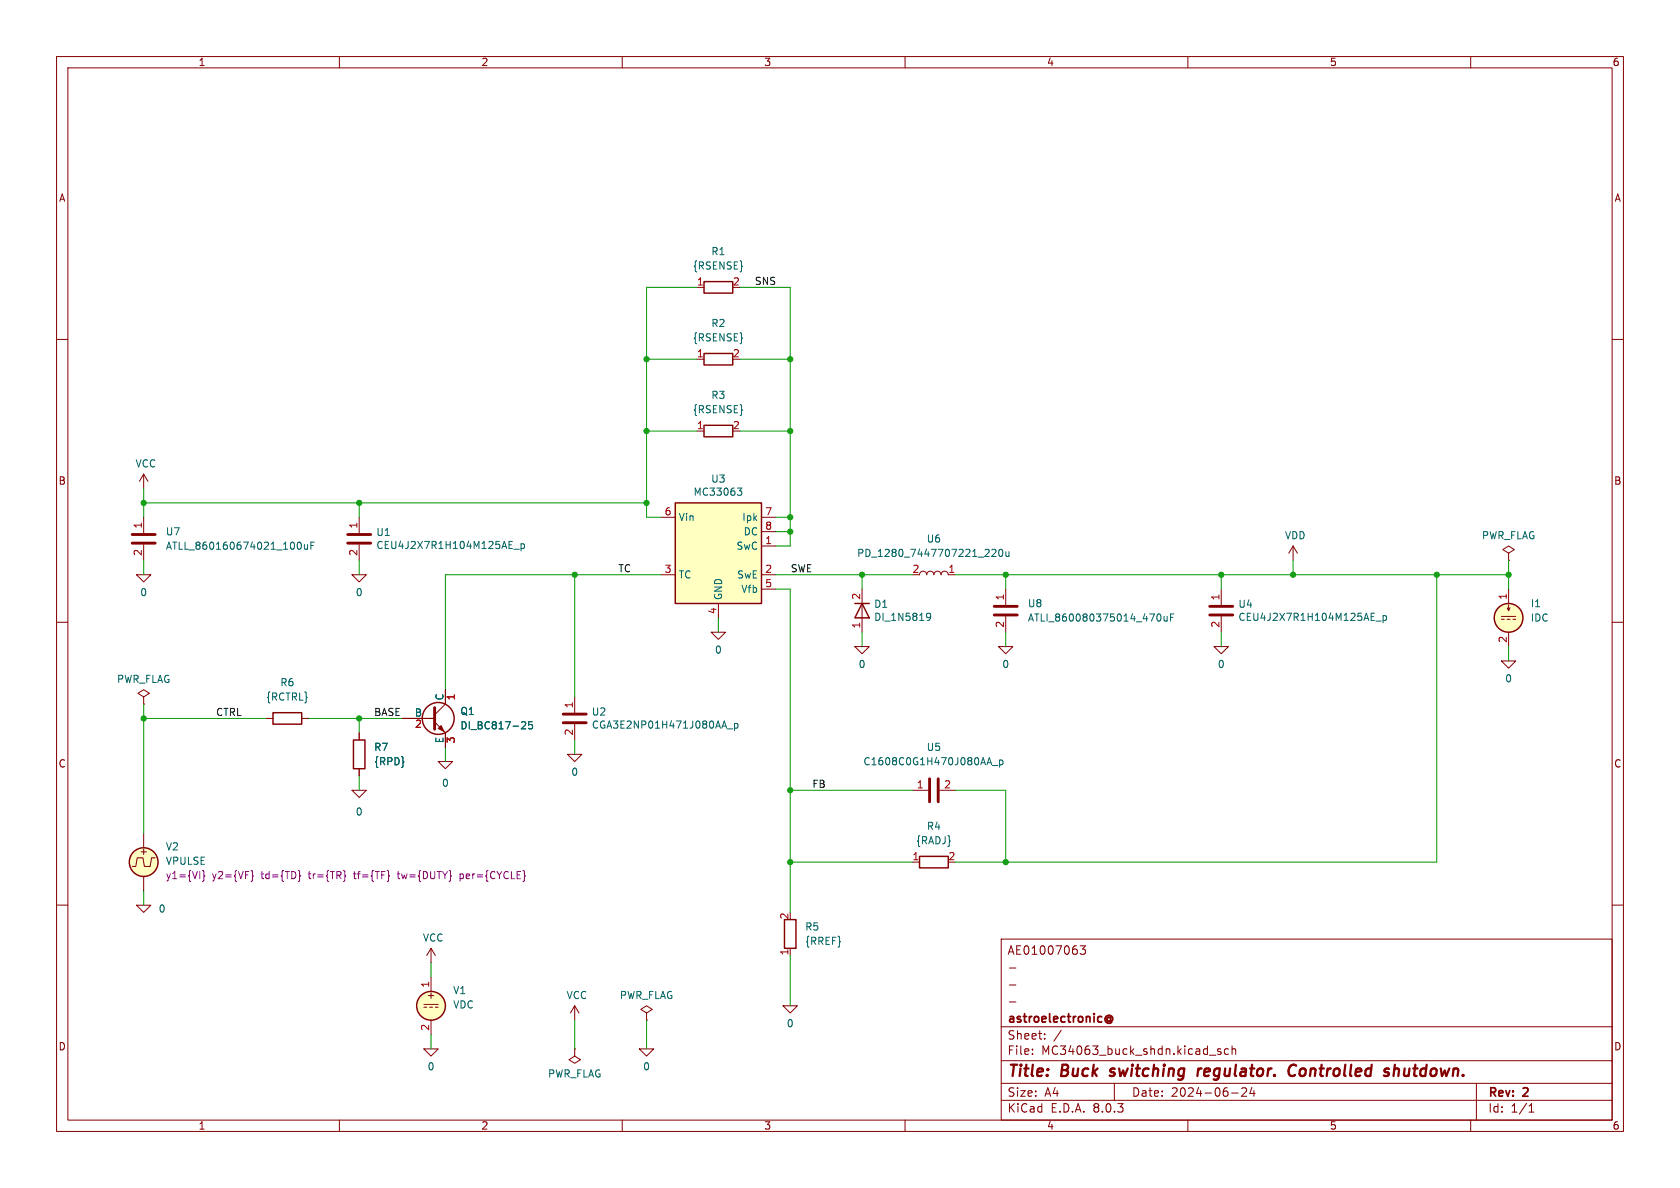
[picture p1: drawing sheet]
<svg xmlns="http://www.w3.org/2000/svg" width="297mm" height="210mm" viewBox="0 0 297 210" stroke-linecap="round" stroke-linejoin="round" font-family="sans-serif">
<g fill="none" stroke="#840000" stroke-width=".18">
<path d="M10 10h277v190h-277zM12 12h273v186h-273zM60 10v2M110 10v2M160 10v2M210 10v2M260 10v2M10 60h2M285 60h2M25.4 83.8v2.6M25.4 91.4v2.8M25.4 96.3v2.8"/>
<path d="M25.4 83.8l-.8 1.3M25.4 83.8l.8 1.3M63.5 91.4v2.8M63.5 96.3v2.8M266.7 97.8l1-.6-1-.7-1 .7 1 .6v1.3M266.7 99.1h.1M10 110h2M24.1 101.6h2.6l-1.3 1.3zM62.2 101.6h2.6l-1.3 1.3zM162.6 101.6a.64 .64 0 0 1 .6-.6 .64 .64 0 0 1 .6 .6 .64 .64 0 0 1 .7-.6 .64 .64 0 0 1 .6 .6 .64 .64 0 0 1 .6-.6 .64 .64 0 0 1 .7 .6 .64 .64 0 0 1 .6-.6 .64 .64 0 0 1 .6 .6h1.3M176.5 114.3h2.6l-1.3 1.3zM177.8 104.1v2.8"/>
<path d="M177.8 109v2.8M214.6 114.3h2.6l-1.3 1.3zM215.9 104.1v2.8M215.9 109v2.8M285 110h2M62.2 139.7h2.6l-1.3 1.3zM63.5 129.5v1.3M63.5 135.9v1.3M10 160h2M25.4 147.3v2.6M25.4 154.9v2.6M27.4 151.6h-.6l-.3 1.6h-1l-.2-1.6h-1l-.3 1.6h-.6"/>
<path d="M161.3 152.4h1.3M285 160h2M24.1 160h2.6l-1.3 1.3zM177 166h108v32h-108zM178.5 177.1h1.1M178.5 174.1h1.1M178.5 171.1h1.1M191 167.2h.9l-.5 .6 .4 .1v.7l-.2 .1h-.4l-.2-.1M60 198v2M110 198v2M160 198v2M177 194.5h108"/>
<path d="M177 191.5h108M177 187.5h108M177 181.5h108M182.5 186.3v.1M182.5 185.5v.1M184.7 183.6v.1M184.7 182.8v.1M187.6 182.1l-1.3 2M197 191.5v3M210 198v2M213.8 186.5h1.2M215.8 185.5l-.3-.1-.3 .2 .1 .2 .5 .2v.3h-.6"/>
<path d="M217.2 185.5l-.5-.1-.2 .3v.4l.1 .2h.6M217.7 193.2h1.2M217.8 185.5l.2-.1 .4 .1 .1 .9M217.8 184.9v1.5M220.3 192.4v.5l-.8 .9h.9M221.3 192.2l-.3 1.1h.9M221.7 192.8v1M260 198v2M261 191.5v6.5M270.3 196.6h.9M270.3 195.5l.4-.4v1.5"/>
</g>
<path d="M196.2 190.1l.1 .1M196.4 189l-.1 .3v.1M211.8 188.9l-.1 1.3M212.4 188.9l-.4 .1-.2 .3M229.1 188.4a.88 .88 0 0 0-1 0 .88 .88 0 0 0-.3 1 .69 .69 0 0 0 .3 .7 .69 .69 0 0 0 .8-.1M245.3 189.5l.2 .3-.1 .3M245.4 188.9l.2 .1M246.6 188.2l-.3 2M247.3 189a.57 .57 0 0 0-.8 .1" fill="none" stroke="#840000" stroke-width=".4"/>
<path d="M195.6 179.7a.61 .61 0 0 1 .9-.1 .61 .61 0 0 1 0 .9l-.2-.1M196.3 180a.36 .36 0 0 0-.5-.1 .36 .36 0 0 0 0 .6 .36 .36 0 0 0 .5-.1M196.3 179.8v.6M195.6 180.7a.69 .69 0 0 0 1 0" fill="none" stroke="#840000" stroke-width=".3"/>
<circle cx="25.4" cy="152.4" r="2.54" fill="#ffffc2" stroke="#ffffc2" stroke-width=".18"/>
<g fill="none" stroke="#840000" stroke-width=".25">
<path d="M62.5 130.8h2v5.1h-2zM162.6 151.4h5v2h-5z"/>
<circle cx="25.4" cy="152.4" r="2.54"/>
</g>
<path d="M35.8 153.9l.2 .2v.6l.2 .1-.2 .2v.6l-.2 .2M44.4 153.9l.2 .2v.6l.2 .1-.2 .2v.6l-.2 .2M52.9 153.9l.1 .8 .1 .1-.1 .2-.1 .8M61 154.8h.1l-.1 .1M70.2 154.5h.5M70.4 154.1v1.2M81.3 154.5v1.3M81.3 155.3h.4M81.7 154.5h-.4" fill="none" stroke="#840084" stroke-width=".18"/>
<path d="M23.4 96h4M23.4 94.5h4M61.5 96h4M61.5 94.5h4M175.8 108.7h4M175.8 107.2h4M213.9 108.7h4M213.9 107.2h4" fill="none" stroke="#840000" stroke-width=".51"/>
<g fill="none" stroke="#006464" stroke-width=".18">
<path d="M52.7 95.9l.1-.1a.68 .68 0 0 1 .5 .7 .68 .68 0 0 1-.5 .6l-.1-.1M53.8 96.3l.1 .7 .3 .1 .2-.1M54.4 96.3v.8M55 96.4h.4M55.6 95.8h-.6v1.3M90.8 97.1h1M92.1 96.1v1.3M92.1 96.2l.4-.1 .2 .3-.1 .5h-.5M175.4 97.2l.4-.1 .3 .4-.8 .9h.8M176.7 97.2l.2-.1a.68 .68 0 0 1 .4 .6 .68 .68 0 0 1-.4 .7l-.2-.2-.1-.3zM177.8 97.5l.1 .8 .3 .1 .2-.2M178.4 97.5v.9"/>
<path d="M204.7 108.6l.1-.1a.68 .68 0 0 1 .5 .7 .68 .68 0 0 1-.5 .6l-.1-.1M205.8 109l.1 .7 .3 .1 .1-.1M206.3 109v.8M206.9 109.1h.5M207.5 108.5h-.6v1.3M243.2 109.8h1M244.5 108.8v1.3M244.5 108.9l.4-.1 .2 .3-.1 .5h-.5"/>
</g>
<path d="M119.4 88.9h15.2v17.8h-15.2z" fill="#ffffc2"/>
<g fill="none" stroke="#840000" stroke-width=".25">
<path d="M124.5 49.8h5v2h-5zM124.5 75.2h5v2h-5zM124.5 62.5h5v2h-5zM119.4 88.9h15.2v17.8h-15.2zM151.1 106.7h2.6M152.4 106.7l1.3 2.5h-2.6zM48.3 126h5v2h-5zM138.7 162.6h2v5h-2z"/>
<circle cx="266.7" cy="109.2" r="2.54"/>
<circle cx="77.5" cy="127" r="2.82"/>
<circle cx="76.2" cy="177.8" r="2.54"/>
</g>
<g fill="none" stroke="#840000" stroke-width=".18">
<path d="M123.2 50.8h1.3M123.2 76.2h1.3M123.2 63.5h1.3M116.8 91.4h2.6M134.6 96.5h2.6M134.6 91.4h2.6M134.6 94h2.6M228.6 96.5l-.8 1.3M228.6 96.5v2.6M228.6 96.5l.8 1.3M116.8 101.6h2.6M125.7 111.8h2.6l-1.3 1.2z"/>
<path d="M127 106.7v2.5M134.6 101.6h2.6M134.6 104.1h2.6M151.1 114.3h2.6l-1.3 1.3zM152.4 104.1v7.7M265.4 116.8h2.6l-1.3 1.3zM265.4 109h2.6M265.4 109.5h.5M266.4 107.4l.3 .6 .3-.6M266.4 109.5h.6M266.7 104.1v2.6M266.7 106.9v1.1"/>
<path d="M266.7 111.8v2.5M267.5 109.5h.5M25.4 123.2l1-.6-1-.7-1 .7 1 .6v1.3M25.4 124.5h.1M47 127h1.3M53.3 127h1.3M63.5 129.5v1.3M63.5 135.9v1.3M71.1 127h5.7M76.8 127.6l1.9 1.9v2.6M77.5 134.6h2.5l-1.3 1.3zM78.7 121.9v2.6l-1.9 1.9"/>
<path d="M100.3 133.4h2.6l-1.3 1.2zM101.6 123.2v2.8M101.6 128v2.8M161.3 139.7h2.8M166.1 139.7h2.8M74.9 177.5h2.6M74.9 178.1h.5M75.9 178.1h.6M76.2 167.6l-.8 1.3M76.2 167.6v2.6M76.2 172.7v2.6M76.2 167.6l.8 1.3"/>
<path d="M77 178.1h.5M101.6 177.8v2.5M101.6 177.8l-.8 1.3M101.6 177.8l.8 1.3M114.3 179.1l1-.7-1-.6-1 .6 1 .7v1.2M138.4 177.8h2.6l-1.3 1.3zM139.7 167.6v1.3M74.9 185.4h2.6l-1.3 1.3zM76.2 180.3v2.6M101.6 185.4v1.3l1 .6-1 .7-1-.7 1-.6M101.6 185.4h.1M113 185.4h2.6l-1.3 1.3z"/>
<path d="M114.3 180.3h.1"/>
</g>
<path d="M130.4 86.3h.7l-.4 .5 .4 .1v.4l-.2 .2h-.4M163.9 108.5l.4-.1 .2 .1a.84 .84 0 0 1-.3 1.2h-.3M164.5 108.9l-.2 .3-.4-.1M92.4 127.6h.4l.1 .3-.7 .9h.7M94.1 127.6h-.6l-.1 .6 .2-.1h.4l.2 .2-.1 .4-.2 .1-.5-.1M128.6 128.8h.9M129.9 127.9v1.2M129.9 127.9h.3l.3 .2-.2 .6h-.4M174.9 133.9l.4 1.3M175.4 135.3h1M176.7 134.4v1.2M176.7 134.4h.4l.2 .2-.1 .5h-.5" fill="none" stroke="#006464" stroke-width=".18"/>
<g fill="#ffffc2" stroke="#ffffc2" stroke-width=".18">
<circle cx="266.7" cy="109.2" r="2.54"/>
<circle cx="76.2" cy="177.8" r="2.54"/>
</g>
<path d="M76.8 125.1v3.8M99.6 127.8h4M99.6 126.2h4M164.3 137.7v4M165.9 137.7v4" fill="none" stroke="#840000" stroke-width=".51"/>
<path d="M77.5 128.8l.5-.5 .5 1z" fill="#840000" stroke="#840000" stroke-width=".18"/>
<g fill="none" stroke="#009600" stroke-width=".18">
<path d="M123.2 50.8h-8.9v40.6h2.5M130.8 50.8h8.9v45.7h-2.5M114.3 76.2h8.9M114.3 63.5h8.9M130.8 76.2h8.9M130.8 63.5h8.9M25.4 86.4v5M25.4 99.1v2.5M25.4 88.9h88.9M63.5 88.9v2.5M63.5 99.1v2.5M137.2 94h2.5"/>
<path d="M137.2 91.4h2.5M228.6 99.1v2.5M266.7 99.1v5M101.6 101.6v21.6M116.8 101.6h-38.1v20.3M127 109.2v2.6M137.2 104.1h2.5v57.2M137.2 101.6h24.1M152.4 101.6v2.5M152.4 111.8v2.5M168.9 101.6h97.8M177.8 101.6v2.5"/>
<path d="M177.8 111.8v2.5M215.9 101.6v2.5M215.9 111.8v2.5M254 101.6v50.8h-85.1M266.7 114.3v2.5M25.4 124.5v22.8M25.4 127h21.6M54.6 127h16.5M63.5 127v2.5M63.5 137.2v2.5M78.7 132.1v2.5M101.6 130.8v2.6"/>
<path d="M139.7 139.7h21.6M168.9 139.7h8.9v12.7M25.4 157.5v2.5M139.7 152.4h21.6M76.2 170.2v2.5M139.7 168.9v8.9M76.2 182.9v2.5M101.6 180.3v5.1M114.3 180.3v5.1"/>
</g>
<g fill="#009600" stroke="#009600" stroke-width=".18">
<circle cx="254" cy="101.6" r=".46"/>
<circle cx="266.7" cy="101.6" r=".46"/>
<circle cx="177.8" cy="101.6" r=".46"/>
<circle cx="215.9" cy="101.6" r=".46"/>
<circle cx="228.6" cy="101.6" r=".46"/>
<circle cx="63.5" cy="88.9" r=".46"/>
<circle cx="101.6" cy="101.6" r=".46"/>
<circle cx="114.3" cy="88.9" r=".46"/>
<circle cx="25.4" cy="127" r=".46"/>
<circle cx="63.5" cy="127" r=".46"/>
<circle cx="25.4" cy="88.9" r=".46"/>
<circle cx="139.7" cy="94" r=".46"/>
<circle cx="114.3" cy="63.5" r=".46"/>
<circle cx="114.3" cy="76.2" r=".46"/>
<circle cx="139.7" cy="91.4" r=".46"/>
<circle cx="139.7" cy="76.2" r=".46"/>
<circle cx="139.7" cy="63.5" r=".46"/>
<circle cx="139.7" cy="139.7" r=".46"/>
<circle cx="152.4" cy="101.6" r=".46"/>
<circle cx="139.7" cy="152.4" r=".46"/>
<circle cx="177.8" cy="152.4" r=".46"/>
</g>
<g font-size="2.8" fill="#840000">
<text x="178" y="190.9">Title:</text>
<text x="187.7" y="190.9">Buck</text>
<text x="197.1" y="190.9">switching</text>
<text x="213.4" y="190.9">regulator.</text>
<text x="230.2" y="190.9">Controlled</text>
<text x="248" y="190.9">shutdown.</text>
</g>
<g font-size="2.1" fill="#840000">
<text x="178" y="169">AE01007063</text>
<text x="178" y="184">Sheet:</text>
<text x="178" y="181.2">astroelectronic@</text>
<text x="178" y="186.7">File:</text>
<text x="184.1" y="186.7">MC34063_buck_shdn.kicad_sch</text>
<text x="178" y="196.9">KiCad</text>
<text x="178" y="194.1">Size:</text>
<text x="184.7" y="194.1">A4</text>
<text x="185.7" y="196.9">E.D.A.</text>
<text x="193.3" y="196.9">8.0.3</text>
<text x="200" y="194.1">Date:</text>
<text x="207" y="194.1">2024-06-24</text>
<text x="263" y="194.3">Rev:</text>
<text x="263" y="196.9">Id:</text>
<text x="267.1" y="196.9">1/1</text>
<text x="269.4" y="194.3">2</text>
</g>
<g font-size="1.8" fill="#840000">
<text x="35" y="11.9">1</text>
<text x="85" y="11.9">2</text>
<text x="135" y="11.9">3</text>
<text x="185" y="11.9">4</text>
<text x="235" y="11.9">5</text>
<text x="285" y="11.9">6</text>
<text x="10.3" y="35.9">A</text>
<text x="285.3" y="35.9">A</text>
<text x="10.3" y="85.9">B</text>
<text x="285.3" y="85.9">B</text>
<text x="10.3" y="135.9">C</text>
<text x="285.3" y="135.9">C</text>
<text x="24.5" y="151.4">+</text>
<text x="75.3" y="176.8">+</text>
<text x="10.3" y="185.9">D</text>
<text x="285.3" y="185.9">D</text>
<text x="35" y="199.9">1</text>
<text x="85" y="199.9">2</text>
<text x="135" y="199.9">3</text>
<text x="185" y="199.9">4</text>
<text x="235" y="199.9">5</text>
<text x="285" y="199.9">6</text>
</g>
<g font-size="1.8" fill="#006464">
<text x="122.4" y="47.9">{RSENSE}</text>
<text x="125.7" y="45.3">R1</text>
<text x="125.7" y="58">R2</text>
<text x="122.4" y="60.6">{RSENSE}</text>
<text x="125.7" y="70.7">R3</text>
<text x="122.4" y="73.3">{RSENSE}</text>
<text x="23.9" y="82.8">VCC</text>
<text x="122.5" y="87.8">MC33063</text>
<text x="125.6" y="85.5">U3</text>
<text x="29.2" y="94.8">U7</text>
<text x="66.4" y="94.9">U1</text>
<text x="119.9" y="92.3">Vin</text>
<text x="131.1" y="92.3">Ipk</text>
<text x="131.4" y="94.8">DC</text>
<text x="227.1" y="95.5">VDD</text>
<text x="261.9" y="95.5">PWR_FLAG</text>
<text x="29.2" y="97.4">ATLL_860160674021_100uF</text>
<text x="66.4" y="97.3">CEU4J2X7R1H104M125AE_p</text>
<text x="130.1" y="97.4">SwC</text>
<text x="151.4" y="98.7">PD_1280_7447707221_220u</text>
<text x="163.7" y="96.1">U6</text>
<text x="24.7" y="105.6">0</text>
<text x="62.8" y="105.6">0</text>
<text x="119.9" y="102.5">TC</text>
<text x="127.9" y="106.2" transform="rotate(-90 127.9 106.2)">GND</text>
<text x="130.2" y="102.5">SwE</text>
<text x="130.9" y="105">Vfb</text>
<text x="154.4" y="107.6">D1</text>
<text x="181.6" y="107.5">U8</text>
<text x="218.8" y="107.6">U4</text>
<text x="270.5" y="107.5">I1</text>
<text x="154.4" y="110">DI_1N5819</text>
<text x="181.6" y="110.1">ATLI_860080375014_470uF</text>
<text x="218.8" y="110">CEU4J2X7R1H104M125AE_p</text>
<text x="270.5" y="110.1">IDC</text>
<text x="126.3" y="115.7">0</text>
<text x="151.7" y="118.3">0</text>
<text x="177.1" y="118.3">0</text>
<text x="215.2" y="118.3">0</text>
<text x="20.6" y="120.9">PWR_FLAG</text>
<text x="46.9" y="124.1">{RCTRL}</text>
<text x="49.5" y="121.5">R6</text>
<text x="78.5" y="123.9" transform="rotate(-90 78.5 123.9)">C</text>
<text x="266" y="120.8">0</text>
<text x="73.2" y="126.7">B</text>
<text x="78.5" y="131.5" transform="rotate(-90 78.5 131.5)">E</text>
<text x="81.3" y="129.1">DI_BC817-25</text>
<text x="81.3" y="126.6">Q1</text>
<text x="104.5" y="126.7">U2</text>
<text x="104.5" y="129">CGA3E2NP01H471J080AA_p</text>
<text x="66" y="132.9">R7</text>
<text x="66" y="135.5">{RPD}</text>
<text x="100.9" y="137.3">0</text>
<text x="152.5" y="135.5">C1608C0G1H470J080AA_p</text>
<text x="163.7" y="132.9">U5</text>
<text x="78" y="139.3">0</text>
<text x="62.8" y="144.4">0</text>
<text x="161.9" y="149.5">{RADJ}</text>
<text x="163.8" y="146.9">R4</text>
<text x="29.2" y="150.5">V2</text>
<text x="29.2" y="153.1">VPULSE</text>
<text x="27.9" y="161.5">0</text>
<text x="74.7" y="166.6">VCC</text>
<text x="142.2" y="164.7">R5</text>
<text x="142.2" y="167.2">{RREF}</text>
<text x="80" y="175.9">V1</text>
<text x="80" y="178.5">VDC</text>
<text x="100.1" y="176.8">VCC</text>
<text x="109.5" y="176.8">PWR_FLAG</text>
<text x="139" y="181.8">0</text>
<text x="75.5" y="189.4">0</text>
<text x="96.8" y="190.7">PWR_FLAG</text>
<text x="113.6" y="189.4">0</text>
</g>
<g font-size="1.8" fill="#a90000">
<text x="123.1" y="50.5">1</text>
<text x="129.5" y="50.5">2</text>
<text x="123.1" y="63.2">1</text>
<text x="129.5" y="63.2">2</text>
<text x="123.1" y="75.9">1</text>
<text x="129.5" y="75.9">2</text>
<text x="25.1" y="93.5" transform="rotate(-90 25.1 93.5)">1</text>
<text x="63.2" y="93.5" transform="rotate(-90 63.2 93.5)">1</text>
<text x="117.4" y="91.2">6</text>
<text x="135.2" y="91.2">7</text>
<text x="135.2" y="93.7">8</text>
<text x="25.1" y="98.4" transform="rotate(-90 25.1 98.4)">2</text>
<text x="63.2" y="98.4" transform="rotate(-90 63.2 98.4)">2</text>
<text x="117.4" y="101.3">3</text>
<text x="135.2" y="96.3">1</text>
<text x="135.2" y="101.3">2</text>
<text x="161.2" y="101.3">2</text>
<text x="167.6" y="101.3">1</text>
<text x="135.2" y="103.9">5</text>
<text x="152.1" y="106.1" transform="rotate(-90 152.1 106.1)">2</text>
<text x="177.5" y="106.2" transform="rotate(-90 177.5 106.2)">1</text>
<text x="215.6" y="106.2" transform="rotate(-90 215.6 106.2)">1</text>
<text x="266.4" y="106.1" transform="rotate(-90 266.4 106.1)">1</text>
<text x="126.7" y="108.7" transform="rotate(-90 126.7 108.7)">4</text>
<text x="152.1" y="111.2" transform="rotate(-90 152.1 111.2)">1</text>
<text x="177.5" y="111.1" transform="rotate(-90 177.5 111.1)">2</text>
<text x="215.6" y="111.1" transform="rotate(-90 215.6 111.1)">2</text>
<text x="266.4" y="113.7" transform="rotate(-90 266.4 113.7)">2</text>
<text x="80.7" y="123.9" transform="rotate(-90 80.7 123.9)">1</text>
<text x="101.3" y="125.3" transform="rotate(-90 101.3 125.3)">1</text>
<text x="73.3" y="129">2</text>
<text x="80.7" y="131.5" transform="rotate(-90 80.7 131.5)">3</text>
<text x="101.3" y="130.1" transform="rotate(-90 101.3 130.1)">2</text>
<text x="162" y="139.4">1</text>
<text x="166.8" y="139.4">2</text>
<text x="161.2" y="152.1">1</text>
<text x="167.6" y="152.1">2</text>
<text x="139.4" y="162.6" transform="rotate(-90 139.4 162.6)">2</text>
<text x="139.4" y="169" transform="rotate(-90 139.4 169)">1</text>
<text x="75.9" y="174.7" transform="rotate(-90 75.9 174.7)">1</text>
<text x="75.9" y="182.3" transform="rotate(-90 75.9 182.3)">2</text>
</g>
<g font-size="1.8" fill="#0f0f0f">
<text x="133.3" y="50.5">SNS</text>
<text x="109.2" y="101.3">TC</text>
<text x="139.7" y="101.3">SWE</text>
<text x="38.1" y="126.7">CTRL</text>
<text x="66" y="126.7">BASE</text>
<text x="143.5" y="139.4">FB</text>
</g>
<g font-size="1.8" fill="#840084">
<text x="29.2" y="155.6">y1={VI}</text>
<text x="37.5" y="155.6">y2={VF}</text>
<text x="46.3" y="155.6">td={TD}</text>
<text x="54.9" y="155.6">tr={TR}</text>
<text x="63.1" y="155.6">tf={TF}</text>
<text x="71" y="155.6">tw={DUTY}</text>
<text x="82.1" y="155.6">per={CYCLE}</text>
</g>
</svg>
